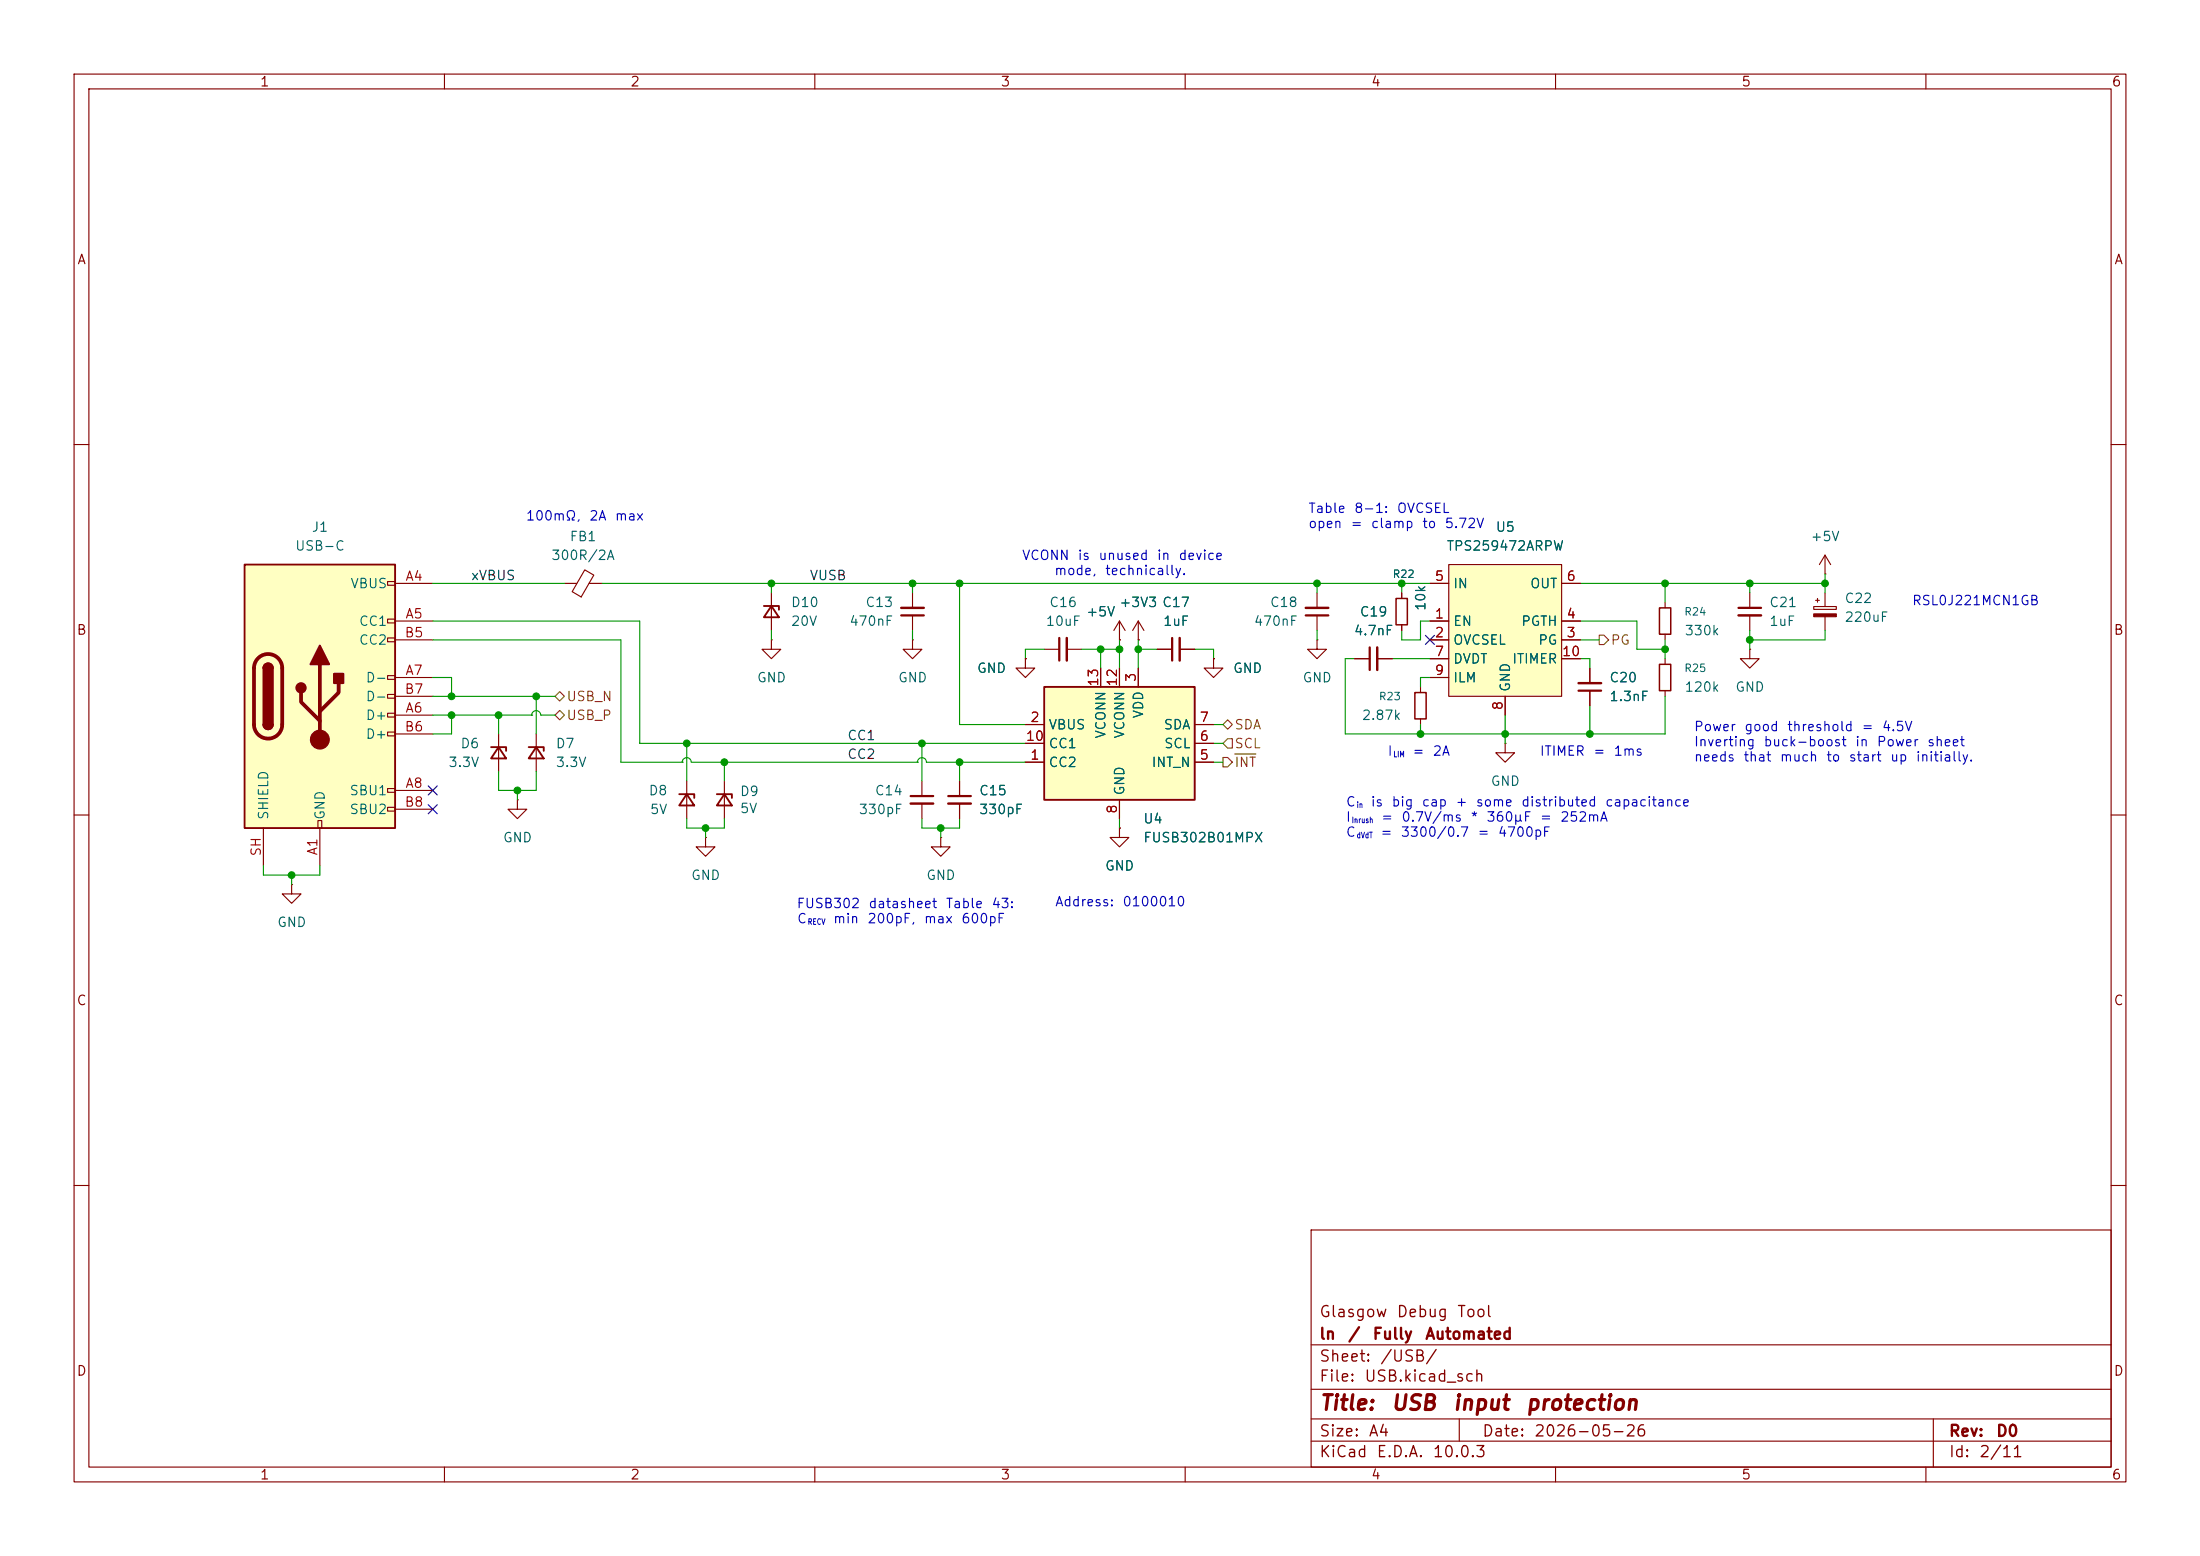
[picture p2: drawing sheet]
<svg xmlns="http://www.w3.org/2000/svg" width="297mm" height="210mm" viewBox="0 0 297 210" stroke-linecap="round" stroke-linejoin="round" font-family="sans-serif">
<g fill="none" stroke="#840000" stroke-width=".15">
<path d="M10 10h277v190h-277zM12 12h273v186h-273zM60 10v2M110 10v2M160 10v2M210 10v2M260 10v2M10 60h2M76.2 78.7h1.7M78.9 76.9l1.3 .7-1.7 3-1.3-.7zM79.5 78.7h1.8M285 60h2"/>
<path d="M104.1 80v5.1M123.2 80v2M123.2 83.1v2M138.4 88.9v1.3h-1.2l1.2 1.2 1.3-1.2h-1.3M138.4 88.9h.1M141 87.6h2M144 87.6h2M151.1 86.4h.1M151.1 83.8l-.7 1.3M151.1 83.8l.8 1.3M151.1 83.8v2.6M153.7 86.4h.1"/>
<path d="M153.7 83.8l-.8 1.3M153.7 83.8l.7 1.3M153.7 83.8v2.6M156.2 87.6h2M159.3 87.6h2M163.8 88.9v1.3h1.3l-1.3 1.2-1.2-1.2h1.2M163.8 88.9h.1M177.8 86.4v1.2h1.3l-1.3 1.3-1.3-1.3h1.3M177.8 86.4h.1M177.8 80v2M177.8 83.1v2M182.9 88.9h2"/>
<path d="M185.9 88.9h2.1M10 110h2M151.1 111.8v1.2h1.3l-1.3 1.3-1.2-1.3h1.2M151.1 111.8h.1M285 110h2M10 160h2M177 166h108v32h-108zM285 160h2M60 198v2M110 198v2M160 198v2M177 194.5h108"/>
<path d="M177 191.5h108M177 187.5h108M177 181.5h108M197 191.5v3M210 198v2M260 198v2M261 191.5v6.5"/>
</g>
<path d="M121.7 83.1h3M143 86.1v3.1M158.2 86.1v3.1M176.3 83.1h3M184.9 87.4v3" fill="none" stroke="#840000" stroke-width=".3"/>
<path d="M121.7 82h3M144 86.1v3.1M159.3 86.1v3.1M176.3 82h3M185.9 87.4v3" fill="none" stroke="#840000" stroke-width=".33"/>
<path d="M103.1 81.8h2.1v.5M104.1 81.8l1.1 1.5h-2.1z" fill="none" stroke="#840000" stroke-width=".25"/>
<path d="M141 92.7h20.3v15.3h-20.3z" fill="#ffffc2"/>
<path d="M141 92.7h20.3v15.3h-20.3z" fill="none" stroke="#840000" stroke-width=".25"/>
<path d="M138.4 97.8h2.6M148.6 90.2v2.5M151.1 90.2v2.5M153.7 90.2v2.5M161.3 97.8h2.5M69.8 108v1.2h1.3l-1.3 1.3-1.2-1.3h1.2M69.8 108h.1M138.4 102.9h2.6M138.4 100.3h2.6M151.1 108v2.5M161.3 102.9h2.5M161.3 100.3h2.5" fill="none" stroke="#840000" stroke-width=".15"/>
<path d="M33 76.2h20.3v35.6h-20.3z" fill="#ffffc2"/>
<g fill="none" stroke="#840000" stroke-width=".15">
<path d="M52.3 78.5h1v.5h-1zM53.3 78.7h5.1M246.4 77.5h.1M246.4 74.9l-.8 1.3M246.4 74.9l.7 1.3M246.4 74.9v2.6M52.3 83.6h1v.5h-1zM52.3 86.1h1v.5h-1zM52.3 91.2h1v.5h-1zM52.3 93.7h1v.5h-1zM52.3 96.3h1v.5h-1zM52.3 98.8h1v.5h-1z"/>
<path d="M53.3 83.8h5.1M53.3 96.5h5.1M53.3 91.4h5.1M53.3 86.4h5.1M53.3 99.1h5.1M53.3 94h5.1M67.3 99.1v5M72.4 99.1v5M104.1 86.4v1.2h1.3l-1.3 1.3-1.2-1.3h1.2M104.1 86.4h.1M123.2 86.4v1.2h1.3l-1.3 1.3-1.3-1.3h1.3M123.2 86.4h.1"/>
<path d="M191.8 92.7v.8M191.8 97v.8M214.6 90.2v2M214.6 93.2v2.1M224.8 81.3v.7M224.8 85.6v.8M224.8 88.9v.8M224.8 93.2v.8M236.2 87.6v1.3h1.3l-1.3 1.3-1.3-1.3h1.3M236.2 87.6h.1M236.2 80v2M236.2 83.1v2"/>
<path d="M244.9 81.9h3v.3h-3zM245.1 81h.5M245.4 80.8v.5M246.4 80v1.9M246.4 83.2v1.9M35.6 111.8v5M39.4 119.4v1.3h1.2l-1.2 1.2-1.3-1.2h1.3M39.4 119.4h.1M42.9 110.7h.5v1.1h-.5zM43.2 111.8v5M52.3 106.4h1v.5h-1zM52.3 109h1v.5h-1z"/>
<path d="M53.3 106.7h5.1M53.3 109.2h5.1M92.7 105.4v5.1M95.2 113v1.3h1.3l-1.3 1.3-1.2-1.3h1.2M95.2 113h.1M97.8 105.4v5.1M129.5 105.4v2M129.5 108.5v2M203.2 100.3v1.3h1.3l-1.3 1.3-1.3-1.3h1.3M203.2 100.3h.1"/>
</g>
<path d="M33 76.2h20.3v35.6h-20.3zM35.6 90.2a.64 .64 0 0 1 .6-.7 .64 .64 0 0 1 .6 .7M35.6 97.8a.64 .64 0 0 0 .6 .6 .64 .64 0 0 0 .6-.6M66.3 100.8h2v.5M67.3 100.8l1 1.6h-2zM71.4 100.8h2v.5M72.4 100.8l1 1.6h-2zM91.7 107.2h2v.5M92.7 107.2l1 1.5h-2zM96.8 107.2h2v.5M97.8 107.2l1 1.5h-2z" fill="none" stroke="#840000" stroke-width=".25"/>
<path d="M34.8 88.8a1.9 1.9 0 0 1 2.1-.4 1.9 1.9 0 0 1 1.2 1.8v7.6a1.91 1.91 0 0 1-1.9 1.9 1.91 1.91 0 0 1-1.9-1.9v-7.6a1.9 1.9 0 0 1 .5-1.4zM40.6 93.5v1.2l2.6 2.6M43.2 89.7v10.1M45.7 92.2v1.3l-2.5 2.5" fill="none" stroke="#840000" stroke-width=".51"/>
<g fill="#840000" stroke="#840000" stroke-width=".25">
<path d="M35.6 90.2h1.2v7.6h-1.2z"/>
<path d="M35.7 89.7a.64 .64 0 0 1 .7-.1 .64 .64 0 0 1 .4 .6h-1.2z"/>
<path d="M35.6 97.8h1.2a.64 .64 0 0 1-.6 .6 .64 .64 0 0 1-.6-.6z"/>
<path d="M43.2 87.1l1.2 2.6h-2.5z"/>
<path d="M45.1 90.9h1.3v1.3h-1.3z"/>
<circle cx="40.6" cy="92.8" r=".63"/>
</g>
<g fill="#840000" stroke="#840000" stroke-width=".15">
<path d="M244.9 82.9h3v.3h-3z"/>
<circle cx="43.2" cy="99.8" r="1.27"/>
</g>
<path d="M191 93.5h1.5v3.5h-1.5zM224 89.7h1.6v3.5h-1.6zM224 82h1.6v3.6h-1.6z" fill="none" stroke="#840000" stroke-width=".2"/>
<path d="M213.1 93.2h3.1M234.7 82h3M128 107.4h3.1" fill="none" stroke="#840000" stroke-width=".3"/>
<path d="M213.1 92.2h3.1M234.7 83.1h3M128 108.5h3.1" fill="none" stroke="#840000" stroke-width=".33"/>
<path d="M195.6 76.2h15.2v17.8h-15.2z" fill="#ffffc2"/>
<g fill="none" stroke="#840000" stroke-width=".15">
<path d="M193 78.7h2.6M195.6 76.2h15.2v17.8h-15.2zM210.8 78.7h2.6M138.4 88.9h.1M138.4 97.8h2.6M148.6 90.2v2.5M151.1 86.4h.1M151.1 90.2v2.5M153.7 86.4h.1M153.7 90.2v2.5M156.2 87.6h2M159.3 87.6h2"/>
<path d="M161.3 97.8h2.5M163.8 88.9h.1M182.9 88.9h2M185.9 88.9h2.1M189.2 80v.8M189.2 84.3v.8M193 83.8h2.6M193 86.4h2.6M193 88.9h2.6M193 91.4h2.6M203.2 94v2.5M210.8 83.8h2.6"/>
<path d="M210.8 86.4h2.6M210.8 88.9h2.6M214.6 90.2v2M214.6 93.2v2.1M124.5 105.4v2M124.5 108.5v2M127 113v1.3h1.3l-1.3 1.3-1.3-1.3h1.3M127 113h.1M129.5 105.4v2M129.5 108.5v2M138.4 102.9h2.6M138.4 100.3h2.6"/>
<path d="M151.1 111.8h.1M151.1 108v2.5M161.3 102.9h2.5M161.3 100.3h2.5"/>
</g>
<path d="M188.5 80.8h1.5v3.5h-1.5z" fill="none" stroke="#840000" stroke-width=".2"/>
<path d="M122.9 107.4h3.1" fill="none" stroke="#840000" stroke-width=".3"/>
<path d="M122.9 108.5h3.1" fill="none" stroke="#840000" stroke-width=".33"/>
<path d="M74.9 96.5l.7-.6 .6 .6-.6 .7zM74.9 94l.7-.7 .6 .7-.6 .6zM165.1 97.8l.6-.6 .7 .6-.7 .6zM165.7 99.7h.7v1.3h-.7l-.6-.7zM215.9 85.7h.6l.7 .7-.7 .6h-.6zM165.1 102.2h.6l.7 .7-.7 .6h-.6zM166.7 101.8h2.8" fill="none" stroke="#725600" stroke-width=".15"/>
<g fill="none" stroke="#009600" stroke-width=".15">
<path d="M58.4 78.7h17.8M81.3 78.7h111.7M104.1 78.7v1.3M123.2 78.7v1.3M129.5 78.7v19.1h8.9M177.8 78.7v1.3M189.2 78.7v1.3M213.4 78.7h33M224.8 78.7v2.6M236.2 78.7v1.3M246.4 77.5v2.5M58.4 83.8h28v16.5h52"/>
<path d="M58.4 96.5h13.4M58.4 94h16.5M58.4 86.4h25.4v16.5h8.3M58.4 91.4h2.6v2.6M61 96.5v2.6h-2.6M67.3 96.5v2.6M71.8 96.5h.1M71.8 96.5a.61 .61 0 0 1 .6-.6 .61 .61 0 0 1 .6 .6h1.9M72.4 94v5.1M104.1 85.1v1.3M123.2 85.1v1.3M141 87.6h-2.6v1.3"/>
<path d="M146 87.6h5.1M148.6 87.6v2.6M151.1 86.4v3.8M153.7 87.6h2.5M153.7 86.4v3.8M161.3 87.6h2.5v1.3M163.8 97.8h1.3M177.8 85.1v1.3M182.9 88.9h-1.3v10.2h43.2v-5.1M188 88.9h5M191.8 97.8v1.3M193 83.8h-1.2v2.6h-2.6v-1.3"/>
<path d="M193 91.4h-1.2v1.3M203.2 96.5v3.8M213.4 86.4h2.5M213.4 88.9h1.2v1.3M213.4 83.8h7.6v3.8h3.8M214.6 95.3v3.8M224.8 86.4v2.5M236.2 85.1v2.5M246.4 85.1v1.3h-10.2M35.6 116.8v1.3h7.6v-1.3M39.4 118.1v1.3M67.3 104.1v2.6h5.1v-2.6"/>
<path d="M69.8 106.7v1.3M92.1 102.9h.1M92.1 102.9a.61 .61 0 0 1 .6-.6 .61 .61 0 0 1 .6 .6h30.6M92.7 100.3v5.1M92.7 110.5v1.3h5.1v-1.3M95.2 111.8v1.2M97.8 102.9v2.5M123.9 102.9h.1M123.9 102.9a.61 .61 0 0 1 .6-.6 .61 .61 0 0 1 .6 .6h13.3M124.5 110.5v1.3h5v-1.3M124.5 100.3v5.1M127 111.8v1.2"/>
<path d="M129.5 102.9v2.5M151.1 110.5v1.3M163.8 100.3h1.3M163.8 102.9h1.3"/>
</g>
<path d="M192.4 85.8l1.2 1.2M193.6 85.8l-1.2 1.2M57.8 108.6l1.2 1.2M57.8 106.1l1.2 1.2M59 108.6l-1.2 1.2M59 106.1l-1.2 1.2" fill="none" stroke="#000084" stroke-width=".15"/>
<g fill="#009600" stroke="#009600" stroke-width=".14">
<circle cx="214.6" cy="99.1" r=".46"/>
<circle cx="189.2" cy="78.7" r=".46"/>
<circle cx="177.8" cy="78.7" r=".46"/>
<circle cx="191.8" cy="99.1" r=".46"/>
<circle cx="203.2" cy="99.1" r=".46"/>
<circle cx="151.1" cy="87.6" r=".46"/>
<circle cx="153.7" cy="87.6" r=".46"/>
<circle cx="148.6" cy="87.6" r=".46"/>
<circle cx="69.8" cy="106.7" r=".46"/>
<circle cx="61" cy="94" r=".46"/>
<circle cx="61" cy="96.5" r=".46"/>
<circle cx="67.3" cy="96.5" r=".46"/>
<circle cx="39.4" cy="118.1" r=".46"/>
<circle cx="236.2" cy="86.4" r=".46"/>
<circle cx="236.2" cy="78.7" r=".46"/>
<circle cx="224.8" cy="78.7" r=".46"/>
<circle cx="246.4" cy="78.7" r=".46"/>
<circle cx="224.8" cy="87.6" r=".46"/>
<circle cx="72.4" cy="94" r=".46"/>
<circle cx="95.2" cy="111.8" r=".46"/>
<circle cx="92.7" cy="100.3" r=".46"/>
<circle cx="97.8" cy="102.9" r=".46"/>
<circle cx="123.2" cy="78.7" r=".46"/>
<circle cx="104.1" cy="78.7" r=".46"/>
<circle cx="129.5" cy="78.7" r=".46"/>
<circle cx="127" cy="111.8" r=".46"/>
<circle cx="129.5" cy="102.9" r=".46"/>
<circle cx="124.5" cy="100.3" r=".46"/>
</g>
<g font-size="2" fill="#840000">
<text x="178" y="190.8">Title:</text>
<text x="187.7" y="190.8">USB</text>
<text x="196" y="190.8">input</text>
<text x="205.8" y="190.8">protection</text>
</g>
<g font-size="1.5" fill="#840000">
<text x="178" y="178.2">Glasgow</text>
<text x="188.4" y="178.2">Debug</text>
<text x="196.6" y="178.2">Tool</text>
<text x="178" y="184.2">Sheet:</text>
<text x="178" y="181.2">ln</text>
<text x="181.9" y="181.2">/</text>
<text x="185.2" y="181.2">Fully</text>
<text x="186.2" y="184.2">/USB/</text>
<text x="192.3" y="181.2">Automated</text>
<text x="178" y="186.9">File:</text>
<text x="184.1" y="186.9">USB.kicad_sch</text>
<text x="178" y="197.1">KiCad</text>
<text x="178" y="194.3">Size:</text>
<text x="184.7" y="194.3">A4</text>
<text x="185.7" y="197.1">E.D.A.</text>
<text x="193.3" y="197.1">10.0.3</text>
<text x="200" y="194.3">Date:</text>
<text x="207" y="194.3">2026-05-26</text>
<text x="263" y="194.3">Rev:</text>
<text x="263" y="197.1">Id:</text>
<text x="267.1" y="197.1">2/11</text>
<text x="269.4" y="194.3">D0</text>
</g>
<g font-size="1.3" fill="#840000">
<text x="35" y="12">1</text>
<text x="85" y="12">2</text>
<text x="135" y="12">3</text>
<text x="185" y="12">4</text>
<text x="235" y="12">5</text>
<text x="285" y="12">6</text>
<text x="10.3" y="36">A</text>
<text x="285.3" y="36">A</text>
<text x="10.3" y="86">B</text>
<text x="285.3" y="86">B</text>
<text x="10.3" y="136">C</text>
<text x="285.3" y="136">C</text>
<text x="10.3" y="186">D</text>
<text x="285.3" y="186">D</text>
<text x="35" y="200">1</text>
<text x="85" y="200">2</text>
<text x="135" y="200">3</text>
<text x="185" y="200">4</text>
<text x="235" y="200">5</text>
<text x="285" y="200">6</text>
</g>
<g font-size="1.3" fill="#0000c2">
<text x="70.9" y="70.6">100mΩ,</text>
<text x="79.4" y="70.6">2A</text>
<text x="82.9" y="70.6">max</text>
<text x="176.5" y="69.5">Table</text>
<text x="176.5" y="71.6">open</text>
<text x="182.2" y="71.6">=</text>
<text x="182.7" y="69.5">8-1:</text>
<text x="185" y="71.6">clamp</text>
<text x="188.5" y="69.5">OVCSEL</text>
<text x="191.9" y="71.6">to</text>
<text x="194.9" y="71.6">5.72V</text>
<text x="137.9" y="75.9">VCONN</text>
<text x="142.2" y="77.9">mode,</text>
<text x="145.4" y="75.9">is</text>
<text x="148.2" y="75.9">unused</text>
<text x="149.1" y="77.9">technically.</text>
<text x="156.1" y="75.9">in</text>
<text x="159" y="75.9">device</text>
<text x="258" y="82">RSL0J221MCN1GB</text>
<text x="228.6" y="99">Power</text>
<text x="228.6" y="101.1">Inverting</text>
<text x="235.4" y="99">good</text>
<text x="238" y="101.1">buck-boost</text>
<text x="241.2" y="99">threshold</text>
<text x="250.4" y="101.1">in</text>
<text x="251.2" y="99">=</text>
<text x="253.3" y="101.1">Power</text>
<text x="254" y="99">4.5V</text>
<text x="260.1" y="101.1">sheet</text>
<text x="187.2" y="102.3">I</text>
<text x="190.6" y="102.3">=</text>
<text x="193.3" y="102.3">2A</text>
<text x="207.8" y="102.3">ITIMER</text>
<text x="215" y="102.3">=</text>
<text x="217.7" y="102.3">1ms</text>
<text x="228.6" y="103.1">needs</text>
<text x="235.3" y="103.1">that</text>
<text x="240.2" y="103.1">much</text>
<text x="246.4" y="103.1">to</text>
<text x="249.5" y="103.1">start</text>
<text x="255.1" y="103.1">up</text>
<text x="258.5" y="103.1">initially.</text>
<text x="181.6" y="109.2">C</text>
<text x="181.6" y="111.2">I</text>
<text x="181.6" y="113.3">C</text>
<text x="185" y="109.2">is</text>
<text x="186.3" y="113.3">=</text>
<text x="186.4" y="111.2">=</text>
<text x="187.8" y="109.2">big</text>
<text x="189" y="113.3">3300/0.7</text>
<text x="189.1" y="111.2">0.7V/ms</text>
<text x="191.8" y="109.2">cap</text>
<text x="196.4" y="109.2">+</text>
<text x="198.4" y="111.2">*</text>
<text x="199.1" y="109.2">some</text>
<text x="199.4" y="113.3">=</text>
<text x="200.6" y="111.2">360µF</text>
<text x="202.1" y="113.3">4700pF</text>
<text x="205.3" y="109.2">distributed</text>
<text x="207.8" y="111.2">=</text>
<text x="210.5" y="111.2">252mA</text>
<text x="216.6" y="109.2">capacitance</text>
<text x="107.5" y="122.9">FUSB302</text>
<text x="107.5" y="124.9">C</text>
<text x="112.4" y="124.9">min</text>
<text x="117" y="124.9">200pF,</text>
<text x="117.2" y="122.9">datasheet</text>
<text x="124.6" y="124.9">max</text>
<text x="127.6" y="122.9">Table</text>
<text x="129.7" y="124.9">600pF</text>
<text x="133.8" y="122.9">43:</text>
<text x="142.4" y="122.6">Address:</text>
<text x="151.4" y="122.6">0100010</text>
</g>
<g font-size="1.3" fill="#006464">
<text x="39.8" y="74.6">USB-C</text>
<text x="42" y="72.1">J1</text>
<text x="74.3" y="75.9">300R/2A</text>
<text x="76.8" y="73.4">FB1</text>
<text x="195.2" y="74.6">TPS259472ARPW</text>
<text x="201.8" y="72.1">U5</text>
<text x="244.3" y="73.4">+5V</text>
<text x="47.2" y="79.7">VBUS</text>
<text x="106.7" y="82.3">D10</text>
<text x="116.7" y="82.2">C13</text>
<text x="141.6" y="82.3">C16</text>
<text x="146.6" y="83.5">+5V</text>
<text x="151" y="82.3">+3V3 C17</text>
<text x="171.4" y="82.2">C18</text>
<text x="183.5" y="83.5">C19</text>
<text x="192.7" y="82.5" transform="rotate(-90 192.7 82.5)">10k</text>
<text x="196.1" y="79.7">IN</text>
<text x="206.5" y="79.7">OUT</text>
<text x="238.8" y="82.3">C21</text>
<text x="248.9" y="81.7">C22</text>
<text x="48.4" y="84.8">CC1</text>
<text x="48.4" y="87.3">CC2</text>
<text x="106.7" y="84.8">20V</text>
<text x="114.6" y="84.8">470nF</text>
<text x="141.1" y="84.8">10uF</text>
<text x="156.9" y="84.8">1uF</text>
<text x="169.2" y="84.8">470nF</text>
<text x="182.7" y="86.1">4.7nF</text>
<text x="196.1" y="84.8">EN</text>
<text x="196.1" y="87.3">OVCSEL</text>
<text x="196.1" y="89.9">DVDT</text>
<text x="204.1" y="89.9">ITIMER</text>
<text x="205.3" y="84.8">PGTH</text>
<text x="207.6" y="87.3">PG</text>
<text x="227.3" y="86.1">330k</text>
<text x="238.8" y="84.8">1uF</text>
<text x="248.9" y="84.2">220uF</text>
<text x="49.3" y="92.4">D-</text>
<text x="49.3" y="95">D-</text>
<text x="102.1" y="92.4">GND</text>
<text x="121.2" y="92.4">GND</text>
<text x="131.8" y="91.1">GND</text>
<text x="166.4" y="91.1">GND</text>
<text x="175.8" y="92.4">GND</text>
<text x="196.1" y="92.4">ILM</text>
<text x="204.2" y="93.5" transform="rotate(-90 204.2 93.5)">GND</text>
<text x="217.2" y="92.4">C20</text>
<text x="217.2" y="94.9">1.3nF</text>
<text x="227.3" y="93.7">120k</text>
<text x="234.2" y="93.7">GND</text>
<text x="49.3" y="97.5">D+</text>
<text x="49.3" y="100">D+</text>
<text x="62.1" y="101.3">D6</text>
<text x="74.9" y="101.3">D7</text>
<text x="141.5" y="98.8">VBUS</text>
<text x="141.5" y="101.3">CC1</text>
<text x="149.6" y="99.8" transform="rotate(-90 149.6 99.8)">VCONN</text>
<text x="152.1" y="99.8" transform="rotate(-90 152.1 99.8)">VCONN</text>
<text x="154.6" y="97" transform="rotate(-90 154.6 97)">VDD</text>
<text x="157" y="98.8">SDA</text>
<text x="157.1" y="101.3">SCL</text>
<text x="183.8" y="97.5">2.87k</text>
<text x="47.1" y="107.7">SBU1</text>
<text x="60.4" y="103.8">3.3V</text>
<text x="74.9" y="103.8">3.3V</text>
<text x="87.5" y="107.7">D8</text>
<text x="99.8" y="107.8">D9</text>
<text x="118" y="107.7">C14</text>
<text x="132.1" y="107.7">C15</text>
<text x="141.5" y="103.8">CC2</text>
<text x="152.1" y="107.4" transform="rotate(-90 152.1 107.4)">GND</text>
<text x="155.4" y="103.8">INT_N</text>
<text x="201.2" y="106.4">GND</text>
<text x="36.5" y="110.7" transform="rotate(-90 36.5 110.7)">SHIELD</text>
<text x="44.2" y="110.7" transform="rotate(-90 44.2 110.7)">GND</text>
<text x="47.1" y="110.2">SBU2</text>
<text x="87.7" y="110.2">5V</text>
<text x="99.8" y="110.1">5V</text>
<text x="115.8" y="110.2">330pF</text>
<text x="132.1" y="110.2">330pF</text>
<text x="154.3" y="111.5">U4</text>
<text x="67.8" y="114">GND</text>
<text x="93.2" y="119.1">GND</text>
<text x="125" y="119.1">GND</text>
<text x="149.1" y="117.8">GND</text>
<text x="154.3" y="114">FUSB302B01MPX</text>
<text x="37.3" y="125.4">GND</text>
</g>
<g font-size="1.3" fill="#a90000">
<text x="54.6" y="78.7">A4</text>
<text x="54.6" y="83.8">A5</text>
<text x="193.6" y="83.8">1</text>
<text x="193.6" y="78.7">5</text>
<text x="211.4" y="83.8">4</text>
<text x="211.4" y="78.7">6</text>
<text x="54.5" y="86.3">B5</text>
<text x="193.6" y="86.3">2</text>
<text x="193.6" y="88.9">7</text>
<text x="210.8" y="88.9">10</text>
<text x="211.4" y="86.3">3</text>
<text x="54.5" y="94">B7</text>
<text x="54.6" y="91.4">A7</text>
<text x="148.6" y="92.8" transform="rotate(-90 148.6 92.8)">13</text>
<text x="151.1" y="92.8" transform="rotate(-90 151.1 92.8)">12</text>
<text x="153.6" y="92.1" transform="rotate(-90 153.6 92.1)">3</text>
<text x="193.6" y="91.4">9</text>
<text x="203.2" y="96" transform="rotate(-90 203.2 96)">8</text>
<text x="54.5" y="99">B6</text>
<text x="54.6" y="96.5">A6</text>
<text x="138.4" y="100.3">10</text>
<text x="139" y="97.8">2</text>
<text x="161.9" y="100.3">6</text>
<text x="161.9" y="97.8">7</text>
<text x="54.6" y="106.7">A8</text>
<text x="139" y="102.8">1</text>
<text x="161.9" y="102.8">5</text>
<text x="54.5" y="109.2">B8</text>
<text x="151.1" y="109.9" transform="rotate(-90 151.1 109.9)">8</text>
<text x="35.5" y="115.7" transform="rotate(-90 35.5 115.7)">SH</text>
<text x="43.2" y="115.6" transform="rotate(-90 43.2 115.6)">A1</text>
</g>
<g font-size="1.3" fill="#0f0f0f">
<text x="63.5" y="78.6">xVBUS</text>
<text x="109.2" y="78.6">VUSB</text>
<text x="114.3" y="100.2">CC1</text>
<text x="114.3" y="102.7">CC2</text>
</g>
<g font-size="1.3" fill="#725600">
<text x="217.4" y="87.3">PG</text>
<text x="76.4" y="95">USB_N</text>
<text x="76.4" y="97.5">USB_P</text>
<text x="166.6" y="101.3">SCL</text>
<text x="166.6" y="98.8">SDA</text>
<text x="166.6" y="103.8">INT</text>
</g>
<g font-size="1" fill="#006464">
<text x="187.9" y="78.2">R22</text>
<text x="227.3" y="83.3">R24</text>
<text x="186.1" y="94.8">R23</text>
<text x="227.3" y="90.9">R25</text>
</g>
<g font-size=".8" fill="#0000c2">
<text x="188" y="102.4">LIM</text>
<text x="182.4" y="111.3">Inrush</text>
<text x="183.1" y="109.2">in</text>
<text x="183.1" y="113.3">dVdT</text>
<text x="109" y="125">RECV</text>
</g>
</svg>
